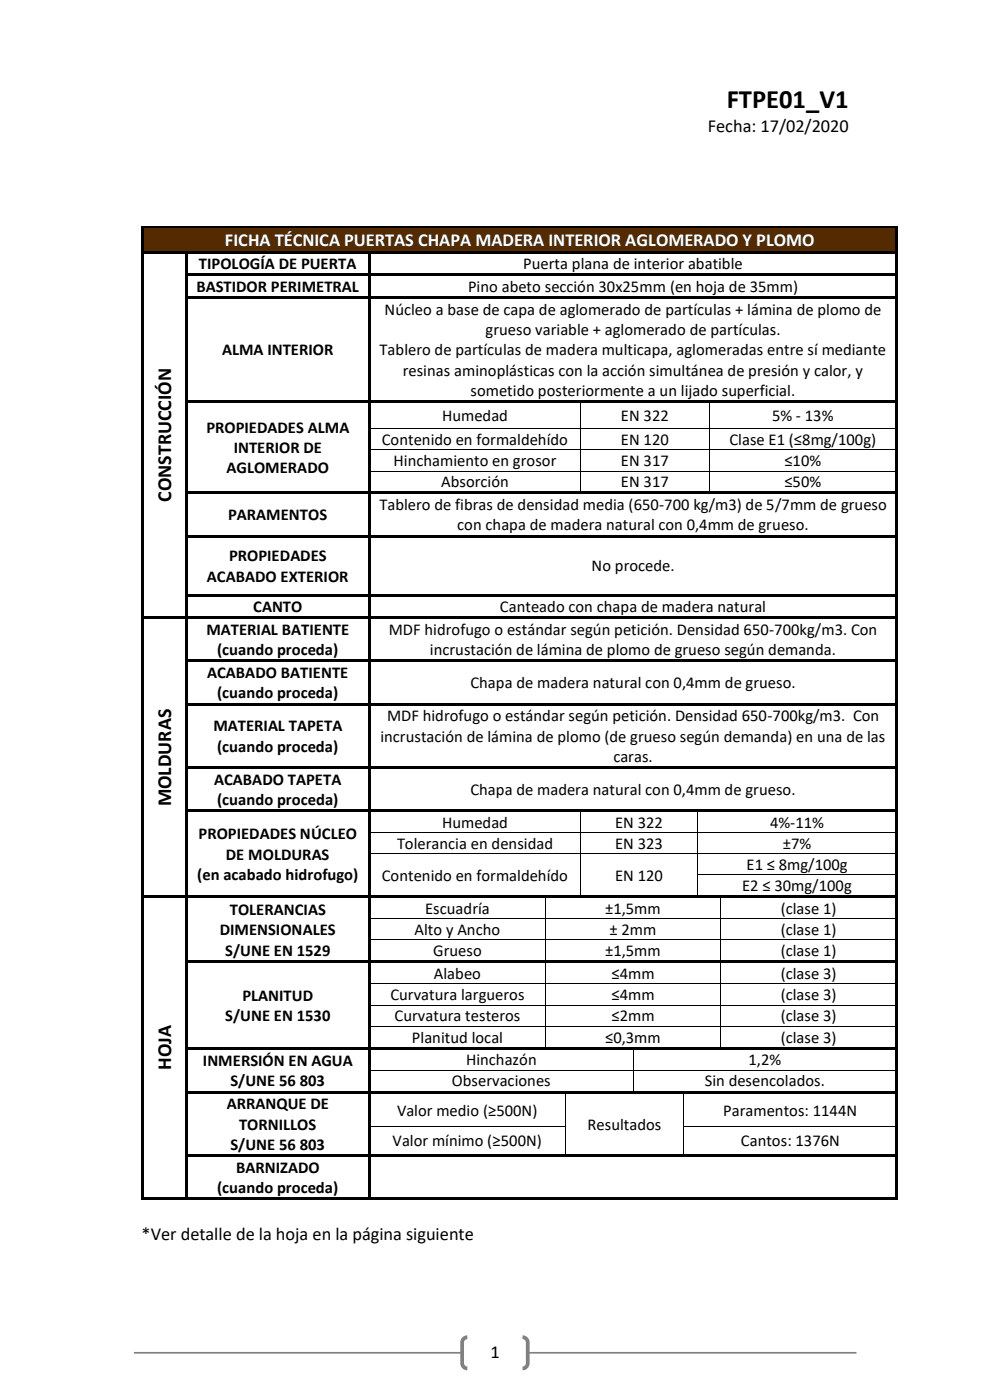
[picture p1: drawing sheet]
<svg xmlns="http://www.w3.org/2000/svg" width="210mm" height="297mm" viewBox="0 0 210 297" stroke-linecap="round" stroke-linejoin="round" font-family="sans-serif">
<path d="M28.4 287h153.3" fill="none" stroke="#808080" stroke-width=".35"/>
<path d="M98.5 283.9l.6-.2h11.7a1.1 1.1 0 0 1 1.2 1.1v4.4a1.1 1.1 0 0 1-1.2 1.1h-11.7a1.1 1.1 0 0 1-1.1-1.1v-4.4l.1-.4z" fill-rule="evenodd" fill="#fff"/>
<path d="M99.1 283.7a1.1 1.1 0 0 0-1.1 1.1v4.4a1.1 1.1 0 0 0 1.1 1.1M110.8 283.7a1.1 1.1 0 0 1 1.2 1.1v4.4a1.1 1.1 0 0 1-1.2 1.1" fill="none" stroke="#808080" stroke-width=".79" stroke-linecap="butt"/>
<g fill="#542a00">
<path d="M30.5 48.5h159.5v4.7h-159.5z" fill-rule="evenodd"/>
<path d="M32.2 48.5h156.1v4.7h-156.1z" fill-rule="evenodd"/>
</g>
<g fill="#000">
<path d="M30 47.9h.5v.6h-.5z" fill-rule="evenodd"/>
<path d="M30 47.9h.5v.5h-.5z" fill-rule="evenodd"/>
<path d="M30 48.5h.5v4.7h-.5z" fill-rule="evenodd"/>
<path d="M30 53.2h.5v.6h-.5z" fill-rule="evenodd"/>
<path d="M30 53.8h.5v4.2h-.5z" fill-rule="evenodd"/>
<path d="M30 58h.5v.6h-.5z" fill-rule="evenodd"/>
<path d="M30.5 47.9h159.5v.5h-159.5z" fill-rule="evenodd"/>
<path d="M30.5 53.2h8.8v.5h-8.8z" fill-rule="evenodd"/>
<path d="M39.3 53.7l.5 .1z" fill-rule="evenodd"/>
<path d="M39.3 53.2h.5v.5h-.5z" fill-rule="evenodd"/>
<path d="M39.3 53.8h.5v4.2h-.5z" fill-rule="evenodd"/>
<path d="M39.3 58h.5v.6h-.5z" fill-rule="evenodd"/>
<path d="M39.8 53.2h38.4v.5h-38.4z" fill-rule="evenodd"/>
<path d="M39.8 58h38.4v.6h-38.4z" fill-rule="evenodd"/>
<path d="M78.2 53.7l.5 .1z" fill-rule="evenodd"/>
<path d="M78.2 53.2h.5v.5h-.5z" fill-rule="evenodd"/>
<path d="M78.2 53.8h.5v4.2h-.5z" fill-rule="evenodd"/>
<path d="M78.2 58h.5v.6h-.5z" fill-rule="evenodd"/>
<path d="M78.7 53.2h111.3v.5h-111.3z" fill-rule="evenodd"/>
<path d="M78.7 58h111.3v.6h-111.3z" fill-rule="evenodd"/>
<path d="M190 47.9h.5v.6h-.5z" fill-rule="evenodd"/>
<path d="M190 47.9h.5v.5h-.5z" fill-rule="evenodd"/>
<path d="M190 48.5h.5v4.7h-.5z" fill-rule="evenodd"/>
<path d="M190 53.2h.5v.6h-.5z" fill-rule="evenodd"/>
<path d="M190 53.8h.5v4.2h-.5z" fill-rule="evenodd"/>
<path d="M190 58h.5v.6h-.5z" fill-rule="evenodd"/>
<path d="M30 58.6h.5v4.3h-.5z" fill-rule="evenodd"/>
<path d="M30 62.9h.5v.5h-.5z" fill-rule="evenodd"/>
<path d="M39.3 58.6h.5v4.3h-.5z" fill-rule="evenodd"/>
<path d="M39.3 62.9h.5v.5h-.5z" fill-rule="evenodd"/>
<path d="M39.8 62.9h38.4v.5h-38.4z" fill-rule="evenodd"/>
<path d="M78.2 58.6h.5v4.3h-.5z" fill-rule="evenodd"/>
<path d="M78.2 62.9h.5v.5h-.5z" fill-rule="evenodd"/>
<path d="M78.7 62.9h111.3v.5h-111.3z" fill-rule="evenodd"/>
<path d="M190 58.6h.5v4.3h-.5z" fill-rule="evenodd"/>
<path d="M190 62.9h.5v.5h-.5z" fill-rule="evenodd"/>
<path d="M30 63.4h.5v21.5h-.5z" fill-rule="evenodd"/>
<path d="M30 84.9h.5v.6h-.5z" fill-rule="evenodd"/>
<path d="M30 85.5h.5v5.4h-.5z" fill-rule="evenodd"/>
<path d="M30 90.9h.5v.2h-.5z" fill-rule="evenodd"/>
<path d="M30 91.1h.5v4.2h-.5z" fill-rule="evenodd"/>
<path d="M30 95.3h.5v.2h-.5z" fill-rule="evenodd"/>
<path d="M30 95.5h.5v4.3h-.5z" fill-rule="evenodd"/>
<path d="M39.3 63.4h.5v21.5h-.5z" fill-rule="evenodd"/>
<path d="M39.3 84.9h.5v.6h-.5z" fill-rule="evenodd"/>
<path d="M39.3 85.5h.5v5.4h-.5z" fill-rule="evenodd"/>
<path d="M39.3 90.9h.5v.2h-.5z" fill-rule="evenodd"/>
<path d="M39.3 91.1h.5v4.2h-.5z" fill-rule="evenodd"/>
<path d="M39.3 95.3h.5v.2h-.5z" fill-rule="evenodd"/>
<path d="M39.3 95.5h.5v4.3h-.5z" fill-rule="evenodd"/>
<path d="M39.8 84.9h38.4v.5h-38.4z" fill-rule="evenodd"/>
<path d="M78.2 63.4h.5v21.5h-.5z" fill-rule="evenodd"/>
<path d="M78.2 84.9h.5v.6h-.5z" fill-rule="evenodd"/>
<path d="M78.2 85.5h.5v5.4h-.5z" fill-rule="evenodd"/>
<path d="M78.2 90.9h.5v.2h-.5z" fill-rule="evenodd"/>
<path d="M78.2 91.1h.5v4.2h-.5z" fill-rule="evenodd"/>
<path d="M78.2 95.3h.5v.2h-.5z" fill-rule="evenodd"/>
<path d="M78.2 95.5h.5v4.3h-.5z" fill-rule="evenodd"/>
<path d="M78.7 84.9h44.4v.5h-44.4z" fill-rule="evenodd"/>
<path d="M123.1 85.4l.2 .1z" fill-rule="evenodd"/>
<path d="M123.1 84.9h.5v.5h-.5z" fill-rule="evenodd"/>
<path d="M123.1 90.9h.2v.2h-.2z" fill-rule="evenodd"/>
<path d="M123.1 95.3h.2v.2h-.2z" fill-rule="evenodd"/>
<path d="M123.6 84.9h26.8v.5h-26.8z" fill-rule="evenodd"/>
<path d="M150.4 85.4l.2 .1z" fill-rule="evenodd"/>
<path d="M150.4 84.9h.5v.5h-.5z" fill-rule="evenodd"/>
<path d="M150.4 90.9h.2v.2h-.2z" fill-rule="evenodd"/>
<path d="M150.4 95.3h.2v.2h-.2z" fill-rule="evenodd"/>
<path d="M150.9 84.9h39.1v.5h-39.1z" fill-rule="evenodd"/>
<path d="M190 63.4h.5v21.5h-.5z" fill-rule="evenodd"/>
<path d="M190 84.9h.5v.6h-.5z" fill-rule="evenodd"/>
<path d="M190 85.5h.5v5.4h-.5z" fill-rule="evenodd"/>
<path d="M190 90.9h.5v.2h-.5z" fill-rule="evenodd"/>
<path d="M190 91.1h.5v4.2h-.5z" fill-rule="evenodd"/>
<path d="M190 95.3h.5v.2h-.5z" fill-rule="evenodd"/>
<path d="M190 95.5h.5v4.3h-.5z" fill-rule="evenodd"/>
<path d="M30 99.8h.5v.2h-.5z" fill-rule="evenodd"/>
<path d="M30 100h.5v4.3h-.5z" fill-rule="evenodd"/>
<path d="M30 104.3h.5v.6h-.5z" fill-rule="evenodd"/>
<path d="M30 104.9h.5v8.6h-.5z" fill-rule="evenodd"/>
<path d="M30 113.5h.5v.5h-.5z" fill-rule="evenodd"/>
<path d="M39.3 99.8h.5v.2h-.5z" fill-rule="evenodd"/>
<path d="M39.3 100h.5v4.3h-.5z" fill-rule="evenodd"/>
<path d="M39.3 104.3h.5v.6h-.5z" fill-rule="evenodd"/>
<path d="M39.3 104.9h.5v8.6h-.5z" fill-rule="evenodd"/>
<path d="M39.3 113.5h.5v.5h-.5z" fill-rule="evenodd"/>
<path d="M39.8 104.3h38.4v.5h-38.4z" fill-rule="evenodd"/>
<path d="M39.8 113.5h38.4v.5h-38.4z" fill-rule="evenodd"/>
<path d="M78.2 99.8h.5v.2h-.5z" fill-rule="evenodd"/>
<path d="M78.2 100h.5v4.3h-.5z" fill-rule="evenodd"/>
<path d="M78.2 104.3h.5v.6h-.5z" fill-rule="evenodd"/>
<path d="M78.2 104.9h.5v8.6h-.5z" fill-rule="evenodd"/>
<path d="M78.2 113.5h.5v.5h-.5z" fill-rule="evenodd"/>
<path d="M78.7 104.3h44.4v.5h-44.4z" fill-rule="evenodd"/>
<path d="M78.7 113.5h111.3v.5h-111.3z" fill-rule="evenodd"/>
<path d="M123.1 99.8h.2v.2h-.2z" fill-rule="evenodd"/>
<path d="M123.1 104.3h.5v.5h-.5z" fill-rule="evenodd"/>
<path d="M123.6 104.3h26.8v.5h-26.8z" fill-rule="evenodd"/>
<path d="M150.4 99.8h.2v.2h-.2z" fill-rule="evenodd"/>
<path d="M150.4 104.3h.5v.5h-.5z" fill-rule="evenodd"/>
<path d="M150.9 104.3h39.1v.5h-39.1z" fill-rule="evenodd"/>
<path d="M190 99.8h.5v.2h-.5z" fill-rule="evenodd"/>
<path d="M190 100h.5v4.3h-.5z" fill-rule="evenodd"/>
<path d="M190 104.3h.5v.6h-.5z" fill-rule="evenodd"/>
<path d="M190 104.9h.5v8.6h-.5z" fill-rule="evenodd"/>
<path d="M190 113.5h.5v.5h-.5z" fill-rule="evenodd"/>
<path d="M30 114h.5v12h-.5z" fill-rule="evenodd"/>
<path d="M30 126h.5v.6h-.5z" fill-rule="evenodd"/>
<path d="M30 126.6h.5v4.2h-.5z" fill-rule="evenodd"/>
<path d="M30 130.8h.5v.6h-.5z" fill-rule="evenodd"/>
<path d="M30 131.4h.5v8.6h-.5z" fill-rule="evenodd"/>
<path d="M30.5 130.8h8.8v.5h-8.8z" fill-rule="evenodd"/>
<path d="M39.3 114h.5v12h-.5z" fill-rule="evenodd"/>
<path d="M39.3 126h.5v.6h-.5z" fill-rule="evenodd"/>
<path d="M39.3 126.6h.5v4.2h-.5z" fill-rule="evenodd"/>
<path d="M39.3 130.8h.5v.6h-.5z" fill-rule="evenodd"/>
<path d="M39.3 131.4h.5v8.6h-.5z" fill-rule="evenodd"/>
<path d="M39.8 126h38.4v.5h-38.4z" fill-rule="evenodd"/>
<path d="M39.8 130.8h38.4v.5h-38.4z" fill-rule="evenodd"/>
<path d="M78.2 114h.5v12h-.5z" fill-rule="evenodd"/>
<path d="M78.2 126h.5v.6h-.5z" fill-rule="evenodd"/>
<path d="M78.2 126.6h.5v4.2h-.5z" fill-rule="evenodd"/>
<path d="M78.2 130.8h.5v.6h-.5z" fill-rule="evenodd"/>
<path d="M78.2 131.4h.5v8.6h-.5z" fill-rule="evenodd"/>
<path d="M78.7 126h111.3v.5h-111.3z" fill-rule="evenodd"/>
<path d="M78.7 130.8h111.3v.5h-111.3z" fill-rule="evenodd"/>
<path d="M190 114h.5v12h-.5z" fill-rule="evenodd"/>
<path d="M190 126h.5v.6h-.5z" fill-rule="evenodd"/>
<path d="M190 126.6h.5v4.2h-.5z" fill-rule="evenodd"/>
<path d="M190 130.8h.5v.6h-.5z" fill-rule="evenodd"/>
<path d="M190 131.4h.5v8.6h-.5z" fill-rule="evenodd"/>
<path d="M30 140h.5v.5h-.5z" fill-rule="evenodd"/>
<path d="M30 140.5h.5v8.6h-.5z" fill-rule="evenodd"/>
<path d="M30 149.1h.5v.6h-.5z" fill-rule="evenodd"/>
<path d="M39.3 140h.5v.5h-.5z" fill-rule="evenodd"/>
<path d="M39.3 140.5h.5v8.6h-.5z" fill-rule="evenodd"/>
<path d="M39.3 149.1h.5v.6h-.5z" fill-rule="evenodd"/>
<path d="M39.8 140h38.4v.5h-38.4z" fill-rule="evenodd"/>
<path d="M39.8 149.1h38.4v.5h-38.4z" fill-rule="evenodd"/>
<path d="M78.2 140h.5v.5h-.5z" fill-rule="evenodd"/>
<path d="M78.2 140.5h.5v8.6h-.5z" fill-rule="evenodd"/>
<path d="M78.2 149.1h.5v.6h-.5z" fill-rule="evenodd"/>
<path d="M78.7 140h111.3v.5h-111.3z" fill-rule="evenodd"/>
<path d="M78.7 149.1h111.3v.5h-111.3z" fill-rule="evenodd"/>
<path d="M190 140h.5v.5h-.5z" fill-rule="evenodd"/>
<path d="M190 140.5h.5v8.6h-.5z" fill-rule="evenodd"/>
<path d="M190 149.1h.5v.6h-.5z" fill-rule="evenodd"/>
<path d="M30 149.7h.5v12.9h-.5z" fill-rule="evenodd"/>
<path d="M30 162.6h.5v.5h-.5z" fill-rule="evenodd"/>
<path d="M30 163.1h.5v8.6h-.5z" fill-rule="evenodd"/>
<path d="M30 171.7h.5v.6h-.5z" fill-rule="evenodd"/>
<path d="M30 172.3h.5v4.3h-.5z" fill-rule="evenodd"/>
<path d="M30 176.6h.5v.1h-.5z" fill-rule="evenodd"/>
<path d="M39.3 149.7h.5v12.9h-.5z" fill-rule="evenodd"/>
<path d="M39.3 162.6h.5v.5h-.5z" fill-rule="evenodd"/>
<path d="M39.3 163.1h.5v8.6h-.5z" fill-rule="evenodd"/>
<path d="M39.3 171.7h.5v.6h-.5z" fill-rule="evenodd"/>
<path d="M39.3 172.3h.5v4.3h-.5z" fill-rule="evenodd"/>
<path d="M39.3 176.6h.5v.1h-.5z" fill-rule="evenodd"/>
<path d="M39.8 162.6h38.4v.5h-38.4z" fill-rule="evenodd"/>
<path d="M39.8 171.7h38.4v.5h-38.4z" fill-rule="evenodd"/>
<path d="M78.2 149.7h.5v12.9h-.5z" fill-rule="evenodd"/>
<path d="M78.2 162.6h.5v.5h-.5z" fill-rule="evenodd"/>
<path d="M78.2 163.1h.5v8.6h-.5z" fill-rule="evenodd"/>
<path d="M78.2 171.7h.5v.6h-.5z" fill-rule="evenodd"/>
<path d="M78.2 172.3h.5v4.3h-.5z" fill-rule="evenodd"/>
<path d="M78.2 176.6h.5v.1h-.5z" fill-rule="evenodd"/>
<path d="M78.7 162.6h111.3v.5h-111.3z" fill-rule="evenodd"/>
<path d="M78.7 171.7h44.4v.5h-44.4z" fill-rule="evenodd"/>
<path d="M123.1 172.2l.2 .1z" fill-rule="evenodd"/>
<path d="M123.1 171.7h.5v.5h-.5z" fill-rule="evenodd"/>
<path d="M123.1 176.6h.2v.1h-.2z" fill-rule="evenodd"/>
<path d="M123.6 171.7h24.3v.5h-24.3z" fill-rule="evenodd"/>
<path d="M147.9 172.2l.2 .1z" fill-rule="evenodd"/>
<path d="M147.9 171.7h.5v.5h-.5z" fill-rule="evenodd"/>
<path d="M147.9 176.6h.2v.1h-.2z" fill-rule="evenodd"/>
<path d="M148.4 171.7h41.6v.5h-41.6z" fill-rule="evenodd"/>
<path d="M190 149.7h.5v12.9h-.5z" fill-rule="evenodd"/>
<path d="M190 162.6h.5v.5h-.5z" fill-rule="evenodd"/>
<path d="M190 163.1h.5v8.6h-.5z" fill-rule="evenodd"/>
<path d="M190 171.7h.5v.6h-.5z" fill-rule="evenodd"/>
<path d="M190 172.3h.5v4.3h-.5z" fill-rule="evenodd"/>
<path d="M190 176.6h.5v.1h-.5z" fill-rule="evenodd"/>
<path d="M30 176.7h.5v4.3h-.5z" fill-rule="evenodd"/>
<path d="M30 181h.5v.2h-.5z" fill-rule="evenodd"/>
<path d="M30 181.2h.5v4.3h-.5z" fill-rule="evenodd"/>
<path d="M30 185.5h.5v.2h-.5z" fill-rule="evenodd"/>
<path d="M30 185.7h.5v4.3h-.5z" fill-rule="evenodd"/>
<path d="M30 190h.5v.6h-.5z" fill-rule="evenodd"/>
<path d="M30 190.6h.5v4.2h-.5z" fill-rule="evenodd"/>
<path d="M30 194.8h.5v.2h-.5z" fill-rule="evenodd"/>
<path d="M30 195h.5v4.3h-.5z" fill-rule="evenodd"/>
<path d="M30 199.3h.5v.2h-.5z" fill-rule="evenodd"/>
<path d="M30.5 190h8.8v.5h-8.8z" fill-rule="evenodd"/>
<path d="M39.3 176.7h.5v4.3h-.5z" fill-rule="evenodd"/>
<path d="M39.3 181h.5v.2h-.5z" fill-rule="evenodd"/>
<path d="M39.3 181.2h.5v4.3h-.5z" fill-rule="evenodd"/>
<path d="M39.3 185.5h.5v.2h-.5z" fill-rule="evenodd"/>
<path d="M39.3 185.7h.5v4.3h-.5z" fill-rule="evenodd"/>
<path d="M39.3 190h.5v.6h-.5z" fill-rule="evenodd"/>
<path d="M39.3 190.6h.5v4.2h-.5z" fill-rule="evenodd"/>
<path d="M39.3 194.8h.5v.2h-.5z" fill-rule="evenodd"/>
<path d="M39.3 195h.5v4.3h-.5z" fill-rule="evenodd"/>
<path d="M39.3 199.3h.5v.2h-.5z" fill-rule="evenodd"/>
<path d="M39.8 190h38.4v.5h-38.4z" fill-rule="evenodd"/>
<path d="M78.2 176.7h.5v4.3h-.5z" fill-rule="evenodd"/>
<path d="M78.2 181h.5v.2h-.5z" fill-rule="evenodd"/>
<path d="M78.2 181.2h.5v4.3h-.5z" fill-rule="evenodd"/>
<path d="M78.2 185.5h.5v.2h-.5z" fill-rule="evenodd"/>
<path d="M78.2 185.7h.5v4.3h-.5z" fill-rule="evenodd"/>
<path d="M78.2 190h.5v.6h-.5z" fill-rule="evenodd"/>
<path d="M78.2 190.6h.5v4.2h-.5z" fill-rule="evenodd"/>
<path d="M78.2 194.8h.5v.2h-.5z" fill-rule="evenodd"/>
<path d="M78.2 195h.5v4.3h-.5z" fill-rule="evenodd"/>
<path d="M78.2 199.3h.5v.2h-.5z" fill-rule="evenodd"/>
<path d="M78.7 190h37v.5h-37z" fill-rule="evenodd"/>
<path d="M115.7 190.5l.1 .1z" fill-rule="evenodd"/>
<path d="M115.7 190h.5v.5h-.5z" fill-rule="evenodd"/>
<path d="M115.7 194.8h.1v.2h-.1z" fill-rule="evenodd"/>
<path d="M115.7 199.3h.1v.2h-.1z" fill-rule="evenodd"/>
<path d="M116.2 190h6.9v.5h-6.9z" fill-rule="evenodd"/>
<path d="M123.1 181h.2v.2h-.2z" fill-rule="evenodd"/>
<path d="M123.1 185.5h.2v.2h-.2z" fill-rule="evenodd"/>
<path d="M123.1 190h.5v.5h-.5z" fill-rule="evenodd"/>
<path d="M123.6 190h24.3v.5h-24.3z" fill-rule="evenodd"/>
<path d="M147.9 181h.2v.2h-.2z" fill-rule="evenodd"/>
<path d="M147.9 185.5h.2v.2h-.2z" fill-rule="evenodd"/>
<path d="M147.9 190h.5v.5h-.5z" fill-rule="evenodd"/>
<path d="M148.4 190h4.4v.5h-4.4z" fill-rule="evenodd"/>
<path d="M152.8 190.5l.2 .1z" fill-rule="evenodd"/>
<path d="M152.8 190h.6v.5h-.6z" fill-rule="evenodd"/>
<path d="M152.8 194.8h.2v.2h-.2z" fill-rule="evenodd"/>
<path d="M152.8 199.3h.2v.2h-.2z" fill-rule="evenodd"/>
<path d="M153.4 190h36.6v.5h-36.6z" fill-rule="evenodd"/>
<path d="M190 176.7h.5v4.3h-.5z" fill-rule="evenodd"/>
<path d="M190 181h.5v.2h-.5z" fill-rule="evenodd"/>
<path d="M190 181.2h.5v4.3h-.5z" fill-rule="evenodd"/>
<path d="M190 185.5h.5v.2h-.5z" fill-rule="evenodd"/>
<path d="M190 185.7h.5v4.3h-.5z" fill-rule="evenodd"/>
<path d="M190 190h.5v.6h-.5z" fill-rule="evenodd"/>
<path d="M190 190.6h.5v4.2h-.5z" fill-rule="evenodd"/>
<path d="M190 194.8h.5v.2h-.5z" fill-rule="evenodd"/>
<path d="M190 195h.5v4.3h-.5z" fill-rule="evenodd"/>
<path d="M190 199.3h.5v.2h-.5z" fill-rule="evenodd"/>
<path d="M30 199.5h.5v4.3h-.5z" fill-rule="evenodd"/>
<path d="M30 203.8h.5v.6h-.5z" fill-rule="evenodd"/>
<path d="M30 204.4h.5v4.2h-.5z" fill-rule="evenodd"/>
<path d="M30 208.6h.5v.2h-.5z" fill-rule="evenodd"/>
<path d="M30 208.8h.5v4.3h-.5z" fill-rule="evenodd"/>
<path d="M30 213.1h.5v.2h-.5z" fill-rule="evenodd"/>
<path d="M30 213.3h.5v4.3h-.5z" fill-rule="evenodd"/>
<path d="M30 217.6h.5v.2h-.5z" fill-rule="evenodd"/>
<path d="M39.3 199.5h.5v4.3h-.5z" fill-rule="evenodd"/>
<path d="M39.3 203.8h.5v.6h-.5z" fill-rule="evenodd"/>
<path d="M39.3 204.4h.5v4.2h-.5z" fill-rule="evenodd"/>
<path d="M39.3 208.6h.5v.2h-.5z" fill-rule="evenodd"/>
<path d="M39.3 208.8h.5v4.3h-.5z" fill-rule="evenodd"/>
<path d="M39.3 213.1h.5v.2h-.5z" fill-rule="evenodd"/>
<path d="M39.3 213.3h.5v4.3h-.5z" fill-rule="evenodd"/>
<path d="M39.3 217.6h.5v.2h-.5z" fill-rule="evenodd"/>
<path d="M39.8 203.8h38.4v.5h-38.4z" fill-rule="evenodd"/>
<path d="M78.2 199.5h.5v4.3h-.5z" fill-rule="evenodd"/>
<path d="M78.2 203.8h.5v.6h-.5z" fill-rule="evenodd"/>
<path d="M78.2 204.4h.5v4.2h-.5z" fill-rule="evenodd"/>
<path d="M78.2 208.6h.5v.2h-.5z" fill-rule="evenodd"/>
<path d="M78.2 208.8h.5v4.3h-.5z" fill-rule="evenodd"/>
<path d="M78.2 213.1h.5v.2h-.5z" fill-rule="evenodd"/>
<path d="M78.2 213.3h.5v4.3h-.5z" fill-rule="evenodd"/>
<path d="M78.2 217.6h.5v.2h-.5z" fill-rule="evenodd"/>
<path d="M78.7 203.8h37v.5h-37z" fill-rule="evenodd"/>
<path d="M115.7 204.3l.1 .1z" fill-rule="evenodd"/>
<path d="M115.7 203.8h.5v.5h-.5z" fill-rule="evenodd"/>
<path d="M115.7 208.6h.1v.2h-.1z" fill-rule="evenodd"/>
<path d="M115.7 213.1h.1v.2h-.1z" fill-rule="evenodd"/>
<path d="M115.7 217.6h.1v.2h-.1z" fill-rule="evenodd"/>
<path d="M116.2 203.8h36.6v.5h-36.6z" fill-rule="evenodd"/>
<path d="M152.8 204.3l.2 .1z" fill-rule="evenodd"/>
<path d="M152.8 203.8h.6v.5h-.6z" fill-rule="evenodd"/>
<path d="M152.8 208.6h.2v.2h-.2z" fill-rule="evenodd"/>
<path d="M152.8 213.1h.2v.2h-.2z" fill-rule="evenodd"/>
<path d="M152.8 217.6h.2v.2h-.2z" fill-rule="evenodd"/>
<path d="M153.4 203.8h36.6v.5h-36.6z" fill-rule="evenodd"/>
<path d="M190 199.5h.5v4.3h-.5z" fill-rule="evenodd"/>
<path d="M190 203.8h.5v.6h-.5z" fill-rule="evenodd"/>
<path d="M190 204.4h.5v4.2h-.5z" fill-rule="evenodd"/>
<path d="M190 208.6h.5v.2h-.5z" fill-rule="evenodd"/>
<path d="M190 208.8h.5v4.3h-.5z" fill-rule="evenodd"/>
<path d="M190 213.1h.5v.2h-.5z" fill-rule="evenodd"/>
<path d="M190 213.3h.5v4.3h-.5z" fill-rule="evenodd"/>
<path d="M190 217.6h.5v.2h-.5z" fill-rule="evenodd"/>
<path d="M30 217.8h.5v4.3h-.5z" fill-rule="evenodd"/>
<path d="M30 222.1h.5v.6h-.5z" fill-rule="evenodd"/>
<path d="M30 222.7h.5v4.2h-.5z" fill-rule="evenodd"/>
<path d="M30 226.9h.5v.2h-.5z" fill-rule="evenodd"/>
<path d="M30 227.1h.5v4.3h-.5z" fill-rule="evenodd"/>
<path d="M30 231.4h.5v.6h-.5z" fill-rule="evenodd"/>
<path d="M30 232h.5v7h-.5z" fill-rule="evenodd"/>
<path d="M30 239h.5v.1h-.5z" fill-rule="evenodd"/>
<path d="M39.3 217.8h.5v4.3h-.5z" fill-rule="evenodd"/>
<path d="M39.3 222.1h.5v.6h-.5z" fill-rule="evenodd"/>
<path d="M39.3 222.7h.5v4.2h-.5z" fill-rule="evenodd"/>
<path d="M39.3 226.9h.5v.2h-.5z" fill-rule="evenodd"/>
<path d="M39.3 227.1h.5v4.3h-.5z" fill-rule="evenodd"/>
<path d="M39.3 231.4h.5v.6h-.5z" fill-rule="evenodd"/>
<path d="M39.3 232h.5v7h-.5z" fill-rule="evenodd"/>
<path d="M39.3 239h.5v.1h-.5z" fill-rule="evenodd"/>
<path d="M39.8 222.1h38.4v.5h-38.4z" fill-rule="evenodd"/>
<path d="M39.8 231.4h38.4v.5h-38.4z" fill-rule="evenodd"/>
<path d="M78.2 217.8h.5v4.3h-.5z" fill-rule="evenodd"/>
<path d="M78.2 222.1h.5v.6h-.5z" fill-rule="evenodd"/>
<path d="M78.2 222.7h.5v4.2h-.5z" fill-rule="evenodd"/>
<path d="M78.2 226.9h.5v.2h-.5z" fill-rule="evenodd"/>
<path d="M78.2 227.1h.5v4.3h-.5z" fill-rule="evenodd"/>
<path d="M78.2 231.4h.5v.6h-.5z" fill-rule="evenodd"/>
<path d="M78.2 232h.5v7h-.5z" fill-rule="evenodd"/>
<path d="M78.2 239h.5v.1h-.5z" fill-rule="evenodd"/>
<path d="M78.7 222.1h37v.5h-37z" fill-rule="evenodd"/>
<path d="M78.7 231.4h41.1v.5h-41.1z" fill-rule="evenodd"/>
<path d="M115.7 222.1h.5v.5h-.5z" fill-rule="evenodd"/>
<path d="M116.2 222.1h18.1v.5h-18.1z" fill-rule="evenodd"/>
<path d="M119.8 231.9l.2 .1z" fill-rule="evenodd"/>
<path d="M119.8 231.4h.5v.5h-.5z" fill-rule="evenodd"/>
<path d="M119.8 239h.2v.1h-.2z" fill-rule="evenodd"/>
<path d="M120.3 231.4h14v.5h-14z" fill-rule="evenodd"/>
<path d="M134.3 222.6l.1 .1z" fill-rule="evenodd"/>
<path d="M134.3 222.1h.5v.5h-.5z" fill-rule="evenodd"/>
<path d="M134.3 226.9h.1v.2h-.1z" fill-rule="evenodd"/>
<path d="M134.3 231.4h.5v.5h-.5z" fill-rule="evenodd"/>
<path d="M134.8 222.1h18v.5h-18z" fill-rule="evenodd"/>
<path d="M134.8 231.4h10.2v.5h-10.2z" fill-rule="evenodd"/>
<path d="M145 231.9l.2 .1z" fill-rule="evenodd"/>
<path d="M145 231.4h.5v.5h-.5z" fill-rule="evenodd"/>
<path d="M145 239h.2v.1h-.2z" fill-rule="evenodd"/>
<path d="M145.5 231.4h44.5v.5h-44.5z" fill-rule="evenodd"/>
<path d="M152.8 222.1h.6v.5h-.6z" fill-rule="evenodd"/>
<path d="M153.4 222.1h36.6v.5h-36.6z" fill-rule="evenodd"/>
<path d="M190 217.8h.5v4.3h-.5z" fill-rule="evenodd"/>
<path d="M190 222.1h.5v.6h-.5z" fill-rule="evenodd"/>
<path d="M190 222.7h.5v4.2h-.5z" fill-rule="evenodd"/>
<path d="M190 226.9h.5v.2h-.5z" fill-rule="evenodd"/>
<path d="M190 227.1h.5v4.3h-.5z" fill-rule="evenodd"/>
<path d="M190 231.4h.5v.6h-.5z" fill-rule="evenodd"/>
<path d="M190 232h.5v7h-.5z" fill-rule="evenodd"/>
<path d="M190 239h.5v.1h-.5z" fill-rule="evenodd"/>
<path d="M30 239.1h.5v5.7h-.5z" fill-rule="evenodd"/>
<path d="M30 244.8h.5v.6h-.5z" fill-rule="evenodd"/>
<path d="M30 245.4h.5v8.6h-.5z" fill-rule="evenodd"/>
<path d="M30 254h.5v.5h-.5z" fill-rule="evenodd"/>
<path d="M30 254h.5v.5h-.5z" fill-rule="evenodd"/>
<path d="M30.5 254h8.8v.5h-8.8z" fill-rule="evenodd"/>
<path d="M39.3 239.1h.5v5.7h-.5z" fill-rule="evenodd"/>
<path d="M39.3 244.8h.5v.6h-.5z" fill-rule="evenodd"/>
<path d="M39.3 245.4h.5v8.6h-.5z" fill-rule="evenodd"/>
<path d="M39.3 254h.5v.5h-.5z" fill-rule="evenodd"/>
<path d="M39.8 244.8h38.4v.6h-38.4z" fill-rule="evenodd"/>
<path d="M39.8 254h38.4v.5h-38.4z" fill-rule="evenodd"/>
<path d="M78.2 239.1h.5v5.7h-.5z" fill-rule="evenodd"/>
<path d="M78.2 244.8h.5v.6h-.5z" fill-rule="evenodd"/>
<path d="M78.2 245.4h.5v8.6h-.5z" fill-rule="evenodd"/>
<path d="M78.2 254h.5v.5h-.5z" fill-rule="evenodd"/>
<path d="M78.7 244.8h41.1v.6h-41.1z" fill-rule="evenodd"/>
<path d="M78.7 254h111.3v.5h-111.3z" fill-rule="evenodd"/>
<path d="M119.8 244.8h.5v.6h-.5z" fill-rule="evenodd"/>
<path d="M120.3 244.8h24.7v.6h-24.7z" fill-rule="evenodd"/>
<path d="M145 244.8h.5v.6h-.5z" fill-rule="evenodd"/>
<path d="M145.5 244.8h44.5v.6h-44.5z" fill-rule="evenodd"/>
<path d="M190 239.1h.5v5.7h-.5z" fill-rule="evenodd"/>
<path d="M190 244.8h.5v.6h-.5z" fill-rule="evenodd"/>
<path d="M190 245.4h.5v8.6h-.5z" fill-rule="evenodd"/>
<path d="M190 254h.5v.5h-.5z" fill-rule="evenodd"/>
<path d="M190 254h.5v.5h-.5z" fill-rule="evenodd"/>
</g>
<path d="M30.5 48.5h159.5" fill="none" stroke="#542a00" stroke-width=".21"/>
<g fill="none" stroke="#000" stroke-width=".21">
<path d="M78.7 91h44.4M78.7 95.4h44.4M78.7 99.9h44.4M123.2 85.5v5.4M123.2 91.1v4.2M123.2 95.5v4.3M123.3 91h27.1M123.3 95.4h27.1M123.3 99.9h27.1M150.5 85.5v5.4M150.5 91.1v4.2M150.5 95.5v4.3"/>
<path d="M150.6 91h39.4M150.6 95.4h39.4M150.6 99.9h39.4M123.2 100v4.3M150.5 100v4.3M78.7 176.6h44.4M123.2 172.3v4.3M123.2 176.7v4.3M123.3 176.6h24.6M148 172.3v4.3M148 176.7v4.3M148.1 176.6h41.9"/>
<path d="M78.7 181.1h44.4M78.7 194.9h37M78.7 199.4h37M115.8 190.6v4.2M115.8 195v4.3M115.8 199.5v4.3M115.8 194.9h37M115.8 199.4h37M123.2 181.2v4.3M123.2 185.7v4.3M123.3 181.1h24.6M148 181.2v4.3"/>
<path d="M148 185.7v4.3M148.1 181.1h41.9M148.1 185.6h41.9M152.9 190.6v4.2M152.9 195v4.3M152.9 199.5v4.3M153 194.9h37M153 199.4h37M78.7 208.7h37M78.7 213.2h37M78.7 217.7h37M115.8 204.4v4.2"/>
<path d="M115.8 208.8v4.3M115.8 213.3v4.3M115.8 217.8v4.3M115.8 208.7h37M115.8 213.2h37M115.8 217.7h37M152.9 204.4v4.2M152.9 208.8v4.3M152.9 213.3v4.3M152.9 217.8v4.3M153 208.7h37M153 213.2h37"/>
<path d="M153 217.7h37M78.7 227h55.6M78.7 239h41.1M119.9 232v7M119.9 239.1v5.7M134.3 222.7v4.2M134.3 227.1v4.3M134.4 227h55.6M145.1 232v7M145.1 239.1v5.7M145.2 239h44.8"/>
</g>
<text font-size="5.6" x="154.2" y="22.9">FTPE01_V1</text>
<g font-size="4.2">
<text x="36.3" y="106.5" transform="rotate(-90 36.3 106.5)">CONSTRUCCIÓN</text>
<text x="36.3" y="171.1" transform="rotate(-90 36.3 171.1)">MOLDURAS</text>
<text x="36.3" y="227" transform="rotate(-90 36.3 227)">HOJA</text>
</g>
<g font-size="3.9">
<text x="150.1" y="28.1">Fecha: 17/02/2020</text>
<text x="30" y="263">*Ver detalle de la hoja en la página siguiente</text>
<text x="104" y="288.1">1</text>
</g>
<text font-size="3.9" fill="#fff" x="47.7" y="52.2">FICHA TÉCNICA PUERTAS CHAPA MADERA INTERIOR AGLOMERADO Y PLOMO</text>
<g font-size="3.5">
<text x="42.2" y="57.1">TIPOLOGÍA DE PUERTA</text>
<text x="111" y="57.1">Puerta plana de interior abatible</text>
<text x="41.7" y="61.9">BASTIDOR PERIMETRAL</text>
<text x="99.3" y="61.9">Pino abeto sección 30x25mm (en hoja de 35mm)</text>
<text x="81.6" y="66.8">Núcleo a base de capa de aglomerado de partículas + lámina de plomo de</text>
<text x="103" y="71.1">grueso variable + aglomerado de partículas.</text>
<text x="47.1" y="75.4">ALMA INTERIOR</text>
<text x="80.5" y="75.4">Tablero de partículas de madera multicapa, aglomeradas entre sí mediante</text>
<text x="85.4" y="79.7">resinas aminoplásticas con la acción simultánea de presión y calor, y</text>
<text x="99.8" y="84">sometido posteriormente a un lijado superficial.</text>
<text x="93.8" y="89.4">Humedad</text>
<text x="131.7" y="89.4">EN 322</text>
<text x="163.8" y="89.4">5% - 13%</text>
<text x="43.8" y="91.8">PROPIEDADES ALMA</text>
<text x="81" y="94.4">Contenido en formaldehído</text>
<text x="131.7" y="94.4">EN 120</text>
<text x="154.8" y="94.4">Clase E1 (≤8mg/100g)</text>
<text x="48.1" y="100.4">AGLOMERADO</text>
<text x="49.6" y="96.1">INTERIOR DE</text>
<text x="83.5" y="98.9">Hinchamiento en grosor</text>
<text x="131.7" y="98.9">EN 317</text>
<text x="166.4" y="98.9">≤10%</text>
<text x="93.6" y="103.4">Absorción</text>
<text x="131.7" y="103.4">EN 317</text>
<text x="166.4" y="103.4">≤50%</text>
<text x="48.4" y="110.4">PARAMENTOS</text>
<text x="80.5" y="108.2">Tablero de fibras de densidad media (650-700 kg/m3) de 5/7mm de grueso</text>
<text x="97" y="112.5">con chapa de madera natural con 0,4mm de grueso.</text>
<text x="48.6" y="119.1">PROPIEDADES</text>
<text x="43.9" y="123.4">ACABADO EXTERIOR</text>
<text x="125.5" y="121.2">No procede.</text>
<text x="53.7" y="129.9">CANTO</text>
<text x="106.1" y="129.9">Canteado con chapa de madera natural</text>
<text x="43.8" y="134.7">MATERIAL BATIENTE</text>
<text x="82.5" y="134.7">MDF hidrofugo o estándar según petición. Densidad 650-700kg/m3. Con</text>
<text x="43.9" y="143.9">ACABADO BATIENTE</text>
<text x="46.1" y="139">(cuando proceda)</text>
<text x="91.2" y="139">incrustación de lámina de plomo de grueso según demanda.</text>
<text x="46.1" y="148.2">(cuando proceda)</text>
<text x="99.8" y="146">Chapa de madera natural con 0,4mm de grueso.</text>
<text x="45.3" y="155.2">MATERIAL TAPETA</text>
<text x="82.1" y="153">MDF hidrofugo o estándar según petición. Densidad 650-700kg/m3. Con</text>
<text x="46.1" y="159.5">(cuando proceda)</text>
<text x="80.7" y="157.3">incrustación de lámina de plomo (de grueso según demanda) en una de las</text>
<text x="130.1" y="161.6">caras.</text>
<text x="45.4" y="166.5">ACABADO TAPETA</text>
<text x="46.1" y="170.8">(cuando proceda)</text>
<text x="99.8" y="168.6">Chapa de madera natural con 0,4mm de grueso.</text>
<text x="42.1" y="178">PROPIEDADES NÚCLEO</text>
<text x="93.8" y="175.6">Humedad</text>
<text x="130.5" y="175.6">EN 322</text>
<text x="163.4" y="175.6">4%-11%</text>
<text x="47.9" y="182.4">DE MOLDURAS</text>
<text x="84.2" y="180.1">Tolerancia en densidad</text>
<text x="130.5" y="180.1">EN 323</text>
<text x="158.4" y="184.6">E1 ≤ 8mg/100g</text>
<text x="166.1" y="180.1">±7%</text>
<text x="41.8" y="186.7">(en acabado hidrofugo)</text>
<text x="81" y="186.8">Contenido en formaldehído</text>
<text x="130.5" y="186.8">EN 120</text>
<text x="157.4" y="189.1">E2 ≤ 30mg/100g</text>
<text x="48.8" y="194.1">TOLERANCIAS</text>
<text x="90.2" y="193.9">Escuadría</text>
<text x="128.4" y="193.9">±1,5mm</text>
<text x="165.6" y="193.9">(clase 1)</text>
<text x="46.6" y="198.4">DIMENSIONALES</text>
<text x="47.8" y="202.7">S/UNE EN 1529</text>
<text x="87.9" y="198.4">Alto y Ancho</text>
<text x="91.9" y="202.9">Grueso</text>
<text x="128.4" y="202.9">±1,5mm</text>
<text x="129.3" y="198.4">± 2mm</text>
<text x="165.6" y="198.4">(clase 1)</text>
<text x="165.6" y="202.9">(clase 1)</text>
<text x="92.1" y="207.7">Alabeo</text>
<text x="129.7" y="207.7">≤4mm</text>
<text x="165.6" y="207.7">(clase 3)</text>
<text x="51.4" y="212.3">PLANITUD</text>
<text x="82.8" y="212.2">Curvatura largueros</text>
<text x="129.7" y="212.2">≤4mm</text>
<text x="165.6" y="212.2">(clase 3)</text>
<text x="47.8" y="216.6">S/UNE EN 1530</text>
<text x="83.7" y="216.7">Curvatura testeros</text>
<text x="87.4" y="221.2">Planitud local</text>
<text x="128.4" y="221.2">≤0,3mm</text>
<text x="129.7" y="216.7">≤2mm</text>
<text x="165.6" y="216.7">(clase 3)</text>
<text x="165.6" y="221.2">(clase 3)</text>
<text x="43.1" y="226.1">INMERSIÓN EN AGUA</text>
<text x="98.9" y="226">Hinchazón</text>
<text x="158.8" y="226">1,2%</text>
<text x="48.9" y="230.4">S/UNE 56 803</text>
<text x="95.9" y="230.5">Observaciones</text>
<text x="149.5" y="230.5">Sin desencolados.</text>
<text x="48.1" y="235.3">ARRANQUE DE</text>
<text x="50.7" y="239.6">TORNILLOS</text>
<text x="84.2" y="236.7">Valor medio (≥500N)</text>
<text x="124.7" y="239.6">Resultados</text>
<text x="153.4" y="236.7">Paramentos: 1144N</text>
<text x="48.9" y="243.9">S/UNE 56 803</text>
<text x="83.3" y="243.2">Valor mínimo (≥500N)</text>
<text x="157.2" y="243.2">Cantos: 1376N</text>
<text x="50.1" y="248.8">BARNIZADO</text>
<text x="46.1" y="253.1">(cuando proceda)</text>
</g>
</svg>
